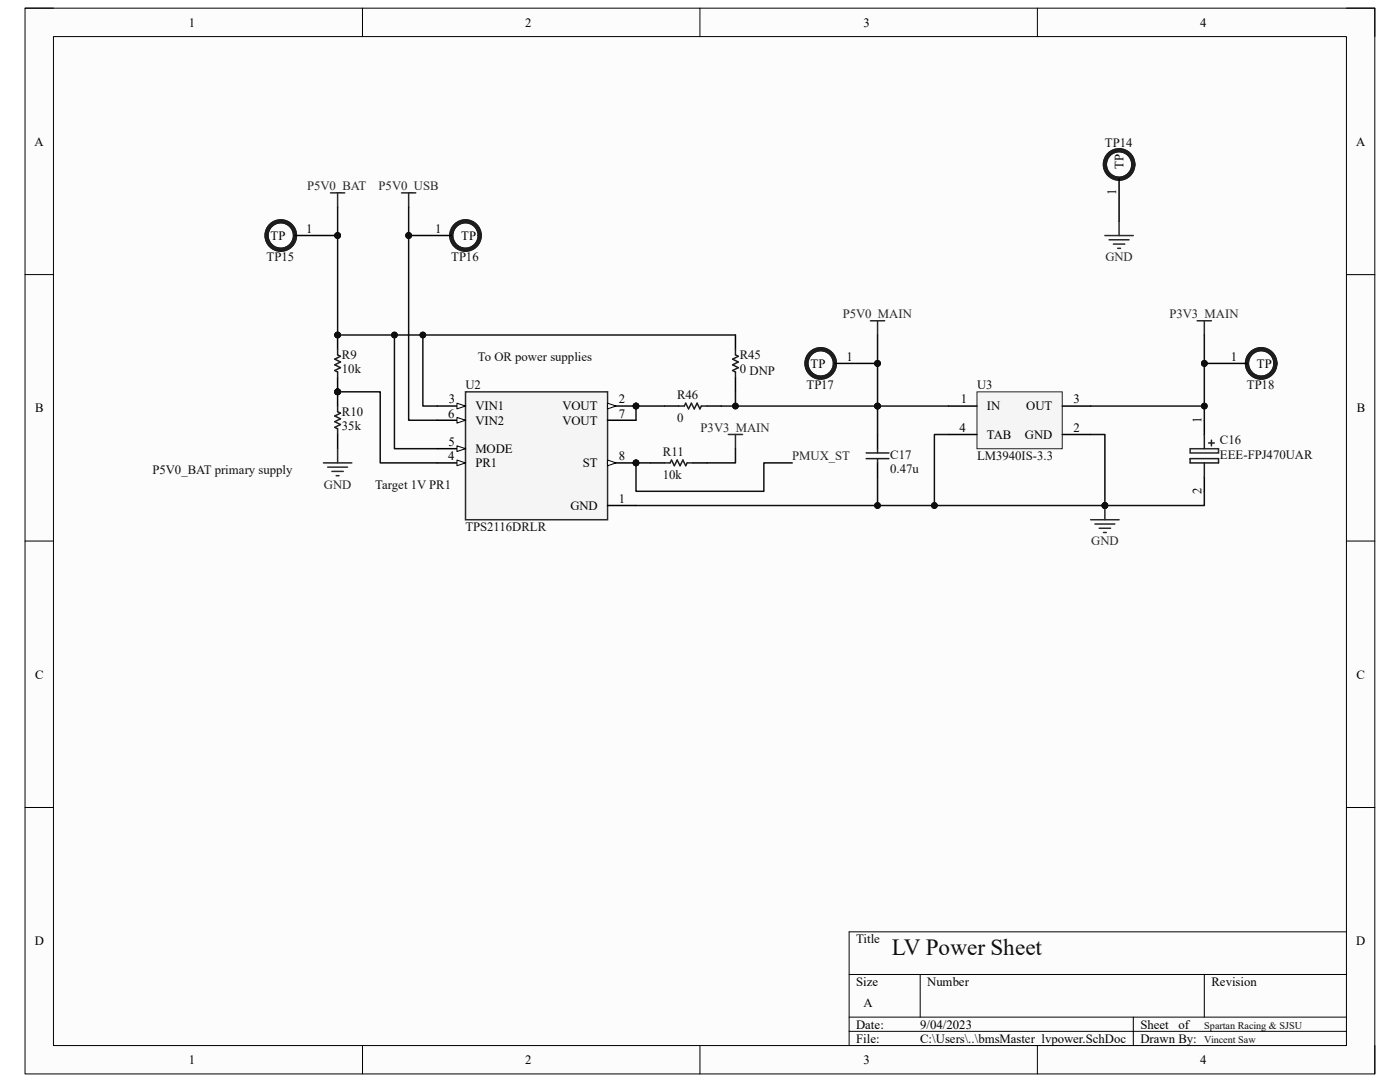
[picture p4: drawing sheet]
<svg xmlns="http://www.w3.org/2000/svg" width="279mm" height="216mm" viewBox="0 0 279 216" stroke-linecap="round" stroke-linejoin="round" font-family="sans-serif">
<path d="M5 1.6h269.4v212.7h-269.4z" fill-rule="evenodd" fill="#fcfcfc"/>
<path d="M5 1.6h269.4v212.7h-269.4z" fill="none" stroke="#000" stroke-width=".2"/>
<path d="M10.7 7.3h258v201.3h-258z" fill-rule="evenodd" fill="#fcfcfc"/>
<g fill="none" stroke="#000" stroke-width=".2">
<path d="M5 1.6h5.7M10.7 7.3h258v201.3h-258zM72.3 1.6v5.7M139.7 1.6v5.7M207 1.6v5.7M268.7 1.6h5.7v5.7M5 54.8h5.7M268.7 54.8h5.7M5 108h5.7M268.7 108h5.7M5 161.1h5.7M268.7 161.1h5.7"/>
<path d="M169.5 194.4h99.2M183.6 194.4v8.6M240.3 194.4v8.6M268.7 185.9h-99.2v22.7M72.3 208.6v5.7M139.7 208.6v5.7M169.5 203h99.2M169.5 205.8h99.2M207 208.6v5.7M226.2 203v5.6M274.4 208.6v5.7"/>
</g>
<path d="M217.7 103.7h5.6M218.5 104.6h4M219.4 105.4h2.2M220.2 106.3h.6M220.5 100.9v2.8" fill="none" stroke="#262626" stroke-width=".3"/>
<circle cx="220.5" cy="100.9" r=".57" fill="#0e0e0e"/>
<circle cx="220.5" cy="100.9" r=".57" fill="none" stroke="#0e0e0e" stroke-width=".2"/>
<path d="M66 38.5h2.8M67.4 38.5v2.8M80.1 38.5h2.9M81.6 38.5v2.8M238.9 64h2.9M240.3 64v2.8" fill="none" stroke="#262626" stroke-width=".3"/>
<path d="M195 78.2h17v11.3h-17z" fill-rule="evenodd" fill="#f5f5f5"/>
<path d="M195 78.2h17v11.3h-17z" fill="none" stroke="#262626" stroke-width=".2"/>
<path d="M175.1 86.7v2.8M175.1 92.4v2.8M189.3 81h5.7M189.3 86.7h5.7M212 81h5.7M212 86.7h5.7" fill="none" stroke="#000" stroke-width=".3"/>
<path d="M172.9 90.4h4.5M172.9 91.5h4.5M175.1 89.5v.9M175.1 91.5v.9" fill="none" stroke="#1c1c1c" stroke-width=".3"/>
<path d="M173.7 64h2.9M175.1 64v2.8" fill="none" stroke="#262626" stroke-width=".3"/>
<circle cx="67.4" cy="66.8" r=".57" fill="#0e0e0e"/>
<circle cx="67.4" cy="66.8" r=".57" fill="none" stroke="#0e0e0e" stroke-width=".2"/>
<circle cx="67.4" cy="78.2" r=".57" fill="#0e0e0e"/>
<circle cx="67.4" cy="78.2" r=".57" fill="none" stroke="#0e0e0e" stroke-width=".2"/>
<path d="M67.4 66.8v2.9" fill="none" stroke="#000" stroke-width=".3"/>
<circle cx="67.4" cy="66.8" r=".57" fill="#0e0e0e"/>
<circle cx="67.4" cy="66.8" r=".57" fill="none" stroke="#0e0e0e" stroke-width=".2"/>
<path d="M67.4 75.4v2.8" fill="none" stroke="#000" stroke-width=".3"/>
<circle cx="67.4" cy="78.2" r=".57" fill="#0e0e0e"/>
<circle cx="67.4" cy="78.2" r=".57" fill="none" stroke="#0e0e0e" stroke-width=".2"/>
<path d="M67.4 69.7v1.1l.5 .3-1.1 .6 1.1 .5-1.1 .6 1.1 .6-1.1 .5 .6 .3v1.2" fill="none" stroke="#1c1c1c" stroke-width=".3"/>
<circle cx="67.4" cy="78.2" r=".57" fill="#0e0e0e"/>
<circle cx="67.4" cy="78.2" r=".57" fill="none" stroke="#0e0e0e" stroke-width=".2"/>
<path d="M67.4 78.2v2.8" fill="none" stroke="#000" stroke-width=".3"/>
<circle cx="67.4" cy="78.2" r=".57" fill="#0e0e0e"/>
<circle cx="67.4" cy="78.2" r=".57" fill="none" stroke="#0e0e0e" stroke-width=".2"/>
<path d="M67.4 86.7v2.8M129.8 92.4h2.8M138.3 92.4h2.8" fill="none" stroke="#000" stroke-width=".3"/>
<path d="M67.4 81v1.2l.5 .2-1.1 .6 1.1 .6-1.1 .5 1.1 .6-1.1 .6 .6 .3v1.1M132.6 92.4h1.1l.3-.6 .6 1.1 .5-1.1 .6 1.1 .6-1.1 .5 1.1 .3-.5h1.2" fill="none" stroke="#1c1c1c" stroke-width=".3"/>
<path d="M64.5 92.4h5.7M65.4 93.2h4M66.2 94.1h2.3M67.1 94.9h.6M67.4 89.5v2.9M145.4 86.7h2.8M146.8 86.7v2.8" fill="none" stroke="#262626" stroke-width=".3"/>
<circle cx="67.4" cy="47" r=".57" fill="#0e0e0e"/>
<circle cx="67.4" cy="47" r=".57" fill="none" stroke="#0e0e0e" stroke-width=".2"/>
<g fill="none" stroke="#1c1c1c" stroke-width=".85">
<circle cx="56" cy="47" r="2.83"/>
<circle cx="56" cy="47" r="2.84"/>
</g>
<path d="M58.9 47h8.5" fill="none" stroke="#000" stroke-width=".3"/>
<circle cx="67.4" cy="47" r=".57" fill="#0e0e0e"/>
<circle cx="67.4" cy="47" r=".57" fill="none" stroke="#0e0e0e" stroke-width=".2"/>
<circle cx="81.6" cy="47" r=".57" fill="#0e0e0e"/>
<circle cx="81.6" cy="47" r=".57" fill="none" stroke="#0e0e0e" stroke-width=".2"/>
<g fill="none" stroke="#1c1c1c" stroke-width=".85">
<circle cx="92.9" cy="47" r="2.83"/>
<circle cx="92.9" cy="47" r="2.84"/>
</g>
<path d="M81.6 47h8.5" fill="none" stroke="#000" stroke-width=".3"/>
<circle cx="81.6" cy="47" r=".57" fill="#0e0e0e"/>
<circle cx="81.6" cy="47" r=".57" fill="none" stroke="#0e0e0e" stroke-width=".2"/>
<circle cx="175.1" cy="72.5" r=".57" fill="#0e0e0e"/>
<circle cx="175.1" cy="72.5" r=".57" fill="none" stroke="#0e0e0e" stroke-width=".2"/>
<g fill="none" stroke="#1c1c1c" stroke-width=".85">
<circle cx="163.8" cy="72.5" r="2.84"/>
<circle cx="163.8" cy="72.5" r="2.83"/>
</g>
<path d="M166.6 72.5h8.5" fill="none" stroke="#000" stroke-width=".3"/>
<circle cx="175.1" cy="72.5" r=".57" fill="#0e0e0e"/>
<circle cx="175.1" cy="72.5" r=".57" fill="none" stroke="#0e0e0e" stroke-width=".2"/>
<circle cx="240.4" cy="72.5" r=".57" fill="#0e0e0e"/>
<circle cx="240.4" cy="72.5" r=".57" fill="none" stroke="#0e0e0e" stroke-width=".2"/>
<g fill="none" stroke="#1c1c1c" stroke-width=".85">
<circle cx="251.7" cy="72.5" r="2.84"/>
<circle cx="251.7" cy="72.5" r="2.83"/>
</g>
<path d="M240.3 72.5h8.6" fill="none" stroke="#000" stroke-width=".3"/>
<circle cx="240.4" cy="72.5" r=".57" fill="#0e0e0e"/>
<circle cx="240.4" cy="72.5" r=".57" fill="none" stroke="#0e0e0e" stroke-width=".2"/>
<g fill="none" stroke="#1c1c1c" stroke-width=".85">
<circle cx="223.3" cy="32.8" r="2.84"/>
<circle cx="223.3" cy="32.8" r="2.83"/>
</g>
<path d="M223.3 35.7v8.5" fill="none" stroke="#000" stroke-width=".3"/>
<path d="M220.5 47h5.7M221.4 47.8h3.9M222.2 48.7h2.3M223.1 49.6h.5M223.3 44.2v2.8" fill="none" stroke="#262626" stroke-width=".3"/>
<path d="M237.5 89.5h5.7v.9h-5.7z" fill-rule="evenodd" fill="#f5f5f5"/>
<path d="M237.5 89.5h5.7v.9h-5.7z" fill="none" stroke="#262626" stroke-width=".3"/>
<path d="M146.8 66.8v2.9M146.8 75.4v2.8M132.6 81h2.8M141.1 81h2.8M240.3 83.9v2.8M240.3 95.2v2.8" fill="none" stroke="#000" stroke-width=".3"/>
<path d="M146.8 69.7v1.1l.5 .3-1.1 .6 1.1 .5-1.1 .6 1.1 .6-1.1 .5 .6 .3v1.2M135.4 81h1.2l.2-.5 .6 1.1 .6-1.1 .6 1.1 .5-1.1 .6 1.1 .3-.6h1.1M237.5 91.5h5.7v.9h-5.7zM240.3 86.7v2.8M240.3 92.4v2.8M241.2 88.4h1.1M241.8 87.8v1.2" fill="none" stroke="#1c1c1c" stroke-width=".3"/>
<path d="M189.3 86.7h-2.8v14.2" fill="none" stroke="#0e0e0e" stroke-width=".3"/>
<circle cx="186.5" cy="100.9" r=".57" fill="#0e0e0e"/>
<circle cx="186.5" cy="100.9" r=".57" fill="none" stroke="#0e0e0e" stroke-width=".2"/>
<path d="M217.7 86.7h2.8v14.2" fill="none" stroke="#0e0e0e" stroke-width=".3"/>
<circle cx="220.5" cy="100.9" r=".57" fill="#0e0e0e"/>
<circle cx="220.5" cy="100.9" r=".57" fill="none" stroke="#0e0e0e" stroke-width=".2"/>
<path d="M175.1 81v5.7" fill="none" stroke="#0e0e0e" stroke-width=".3"/>
<circle cx="175.1" cy="81" r=".57" fill="#0e0e0e"/>
<circle cx="175.1" cy="81" r=".57" fill="none" stroke="#0e0e0e" stroke-width=".2"/>
<path d="M175.1 66.8v14.2" fill="none" stroke="#0e0e0e" stroke-width=".3"/>
<circle cx="175.1" cy="81" r=".57" fill="#0e0e0e"/>
<circle cx="175.1" cy="81" r=".57" fill="none" stroke="#0e0e0e" stroke-width=".2"/>
<circle cx="175.1" cy="72.5" r=".57" fill="#0e0e0e"/>
<circle cx="175.1" cy="72.5" r=".57" fill="none" stroke="#0e0e0e" stroke-width=".2"/>
<path d="M175.1 81h14.2" fill="none" stroke="#0e0e0e" stroke-width=".3"/>
<circle cx="175.1" cy="81" r=".57" fill="#0e0e0e"/>
<circle cx="175.1" cy="81" r=".57" fill="none" stroke="#0e0e0e" stroke-width=".2"/>
<path d="M126.9 81v2.9" fill="none" stroke="#0e0e0e" stroke-width=".3"/>
<circle cx="126.9" cy="81" r=".57" fill="#0e0e0e"/>
<circle cx="126.9" cy="81" r=".57" fill="none" stroke="#0e0e0e" stroke-width=".2"/>
<path d="M81.6 41.3v42.6h5.6" fill="none" stroke="#0e0e0e" stroke-width=".3"/>
<circle cx="81.6" cy="47" r=".57" fill="#0e0e0e"/>
<circle cx="81.6" cy="47" r=".57" fill="none" stroke="#0e0e0e" stroke-width=".2"/>
<path d="M67.4 78.2h8.5v14.2h11.3" fill="none" stroke="#0e0e0e" stroke-width=".3"/>
<circle cx="67.4" cy="78.2" r=".57" fill="#0e0e0e"/>
<circle cx="67.4" cy="78.2" r=".57" fill="none" stroke="#0e0e0e" stroke-width=".2"/>
<path d="M78.7 66.8v22.7h8.5" fill="none" stroke="#0e0e0e" stroke-width=".3"/>
<circle cx="78.7" cy="66.8" r=".57" fill="#0e0e0e"/>
<circle cx="78.7" cy="66.8" r=".57" fill="none" stroke="#0e0e0e" stroke-width=".2"/>
<path d="M126.9 100.9h48.2" fill="none" stroke="#0e0e0e" stroke-width=".3"/>
<circle cx="175.1" cy="100.9" r=".57" fill="#0e0e0e"/>
<circle cx="175.1" cy="100.9" r=".57" fill="none" stroke="#0e0e0e" stroke-width=".2"/>
<path d="M175.1 95.2v5.7h45.4" fill="none" stroke="#0e0e0e" stroke-width=".3"/>
<circle cx="175.1" cy="100.9" r=".57" fill="#0e0e0e"/>
<circle cx="175.1" cy="100.9" r=".57" fill="none" stroke="#0e0e0e" stroke-width=".2"/>
<circle cx="186.5" cy="100.9" r=".57" fill="#0e0e0e"/>
<circle cx="186.5" cy="100.9" r=".57" fill="none" stroke="#0e0e0e" stroke-width=".2"/>
<circle cx="220.5" cy="100.9" r=".57" fill="#0e0e0e"/>
<circle cx="220.5" cy="100.9" r=".57" fill="none" stroke="#0e0e0e" stroke-width=".2"/>
<path d="M126.9 92.4v5.6h25.5v-5.6h5.7M146.8 89.5v2.9h-5.7" fill="none" stroke="#0e0e0e" stroke-width=".3"/>
<circle cx="126.9" cy="92.4" r=".57" fill="#0e0e0e"/>
<circle cx="126.9" cy="92.4" r=".57" fill="none" stroke="#0e0e0e" stroke-width=".2"/>
<path d="M126.9 92.4h2.9" fill="none" stroke="#0e0e0e" stroke-width=".3"/>
<circle cx="126.9" cy="92.4" r=".57" fill="#0e0e0e"/>
<circle cx="126.9" cy="92.4" r=".57" fill="none" stroke="#0e0e0e" stroke-width=".2"/>
<path d="M67.4 41.3v25.5h17v14.2h2.8" fill="none" stroke="#0e0e0e" stroke-width=".3"/>
<circle cx="67.4" cy="47" r=".57" fill="#0e0e0e"/>
<circle cx="67.4" cy="47" r=".57" fill="none" stroke="#0e0e0e" stroke-width=".2"/>
<circle cx="67.4" cy="66.8" r=".57" fill="#0e0e0e"/>
<circle cx="67.4" cy="66.8" r=".57" fill="none" stroke="#0e0e0e" stroke-width=".2"/>
<circle cx="78.7" cy="66.8" r=".57" fill="#0e0e0e"/>
<circle cx="78.7" cy="66.8" r=".57" fill="none" stroke="#0e0e0e" stroke-width=".2"/>
<circle cx="84.4" cy="66.8" r=".57" fill="#0e0e0e"/>
<circle cx="84.4" cy="66.8" r=".57" fill="none" stroke="#0e0e0e" stroke-width=".2"/>
<path d="M240.3 66.8v14.2h-22.6" fill="none" stroke="#0e0e0e" stroke-width=".3"/>
<circle cx="240.4" cy="81" r=".57" fill="#0e0e0e"/>
<circle cx="240.4" cy="81" r=".57" fill="none" stroke="#0e0e0e" stroke-width=".2"/>
<circle cx="240.4" cy="72.5" r=".57" fill="#0e0e0e"/>
<circle cx="240.4" cy="72.5" r=".57" fill="none" stroke="#0e0e0e" stroke-width=".2"/>
<path d="M240.3 81v2.9" fill="none" stroke="#0e0e0e" stroke-width=".3"/>
<circle cx="240.4" cy="81" r=".57" fill="#0e0e0e"/>
<circle cx="240.4" cy="81" r=".57" fill="none" stroke="#0e0e0e" stroke-width=".2"/>
<path d="M240.3 98v2.9h-19.8" fill="none" stroke="#0e0e0e" stroke-width=".3"/>
<circle cx="220.5" cy="100.9" r=".57" fill="#0e0e0e"/>
<circle cx="220.5" cy="100.9" r=".57" fill="none" stroke="#0e0e0e" stroke-width=".2"/>
<path d="M143.9 81h31.2" fill="none" stroke="#0e0e0e" stroke-width=".3"/>
<circle cx="146.8" cy="81" r=".57" fill="#0e0e0e"/>
<circle cx="146.8" cy="81" r=".57" fill="none" stroke="#0e0e0e" stroke-width=".2"/>
<circle cx="175.1" cy="81" r=".57" fill="#0e0e0e"/>
<circle cx="175.1" cy="81" r=".57" fill="none" stroke="#0e0e0e" stroke-width=".2"/>
<path d="M126.9 81h5.7" fill="none" stroke="#0e0e0e" stroke-width=".3"/>
<circle cx="126.9" cy="81" r=".57" fill="#0e0e0e"/>
<circle cx="126.9" cy="81" r=".57" fill="none" stroke="#0e0e0e" stroke-width=".2"/>
<path d="M146.8 78.2v2.8" fill="none" stroke="#0e0e0e" stroke-width=".3"/>
<circle cx="146.8" cy="81" r=".57" fill="#0e0e0e"/>
<circle cx="146.8" cy="81" r=".57" fill="none" stroke="#0e0e0e" stroke-width=".2"/>
<path d="M84.4 66.8h62.4" fill="none" stroke="#0e0e0e" stroke-width=".3"/>
<circle cx="84.4" cy="66.8" r=".57" fill="#0e0e0e"/>
<circle cx="84.4" cy="66.8" r=".57" fill="none" stroke="#0e0e0e" stroke-width=".2"/>
<circle cx="126.9" cy="81" r=".57" fill="#0e0e0e"/>
<circle cx="126.9" cy="81" r=".57" fill="none" stroke="#0e0e0e" stroke-width=".2"/>
<circle cx="126.9" cy="92.4" r=".57" fill="#0e0e0e"/>
<circle cx="126.9" cy="92.4" r=".57" fill="none" stroke="#0e0e0e" stroke-width=".2"/>
<path d="M92.9 78.2h28.4v25.5h-28.4z" fill-rule="evenodd" fill="#f5f5f5"/>
<path d="M92.9 78.2h28.4v25.5h-28.4z" fill="none" stroke="#262626" stroke-width=".3"/>
<path d="M87.2 81h5.7" fill="none" stroke="#000" stroke-width=".3"/>
<path d="M91.2 80.5l1.7 .5-1.7 .6z" fill="#fbfbfb"/>
<path d="M91.2 80.5l1.7 .5-1.7 .6z" fill="none" stroke="#000" stroke-width=".2"/>
<path d="M87.2 83.9h5.7" fill="none" stroke="#000" stroke-width=".3"/>
<path d="M91.2 83.3l1.7 .6-1.7 .5z" fill="#fbfbfb"/>
<path d="M91.2 83.3l1.7 .6-1.7 .5z" fill="none" stroke="#000" stroke-width=".2"/>
<path d="M87.2 89.5h5.7" fill="none" stroke="#000" stroke-width=".3"/>
<path d="M91.2 89l1.7 .5-1.7 .6z" fill="#fbfbfb"/>
<path d="M91.2 89l1.7 .5-1.7 .6z" fill="none" stroke="#000" stroke-width=".2"/>
<path d="M87.2 92.4h5.7" fill="none" stroke="#000" stroke-width=".3"/>
<path d="M91.2 91.8l1.7 .6-1.7 .5z" fill="#fbfbfb"/>
<path d="M91.2 91.8l1.7 .6-1.7 .5z" fill="none" stroke="#000" stroke-width=".2"/>
<path d="M121.3 81h5.6" fill="none" stroke="#000" stroke-width=".3"/>
<path d="M121.3 80.5l1.7 .5-1.7 .6z" fill="#fbfbfb"/>
<path d="M121.3 80.5l1.7 .5-1.7 .6z" fill="none" stroke="#000" stroke-width=".2"/>
<circle cx="126.9" cy="81" r=".57" fill="#0e0e0e"/>
<circle cx="126.9" cy="81" r=".57" fill="none" stroke="#0e0e0e" stroke-width=".2"/>
<path d="M121.3 83.9h5.6M121.3 92.4h5.6" fill="none" stroke="#000" stroke-width=".3"/>
<path d="M121.3 91.8l1.7 .6-1.7 .5z" fill="#fbfbfb"/>
<path d="M121.3 91.8l1.7 .6-1.7 .5z" fill="none" stroke="#000" stroke-width=".2"/>
<circle cx="126.9" cy="92.4" r=".57" fill="#0e0e0e"/>
<circle cx="126.9" cy="92.4" r=".57" fill="none" stroke="#0e0e0e" stroke-width=".2"/>
<path d="M121.3 100.9h5.6" fill="none" stroke="#000" stroke-width=".3"/>
<text font-size="4.6" fill="#0e0e0e" x="178" y="190.6">LV Power Sheet</text>
<g font-size="2.5">
<text x="37.7" y="5.3">1</text>
<text x="104.8" y="5.3">2</text>
<text x="172.3" y="5.3">3</text>
<text x="239.5" y="5.3">4</text>
<text x="6.9" y="29.1">A</text>
<text x="270.6" y="29.1">A</text>
<text x="224.2" y="33.7" transform="rotate(-90 224.2 33.7)">TP</text>
<text x="222.8" y="38.9" transform="rotate(-90 222.8 38.9)">1</text>
<text x="54" y="47.9">TP</text>
<text x="61.1" y="46.4">1</text>
<text x="86.8" y="46.4">1</text>
<text x="92" y="47.9">TP</text>
<text x="168.9" y="72">1</text>
<text x="245.6" y="72">1</text>
<text x="161.8" y="73.4">TP</text>
<text x="250.8" y="73.4">TP</text>
<text x="7" y="82.3">B</text>
<text x="89.5" y="83.3">6</text>
<text x="89.6" y="80.5">3</text>
<text x="94.9" y="81.9">VIN1</text>
<text x="112.2" y="81.9">VOUT</text>
<text x="123.5" y="80.5">2</text>
<text x="123.5" y="83.3">7</text>
<text x="191.7" y="80.5">1</text>
<text x="197" y="81.9">IN</text>
<text x="204.8" y="81.9">OUT</text>
<text x="214.2" y="80.5">3</text>
<text x="270.8" y="82.3">B</text>
<text x="89.5" y="89">5</text>
<text x="94.9" y="84.7">VIN2</text>
<text x="112.2" y="84.7">VOUT</text>
<text x="191.5" y="86.1">4</text>
<text x="197" y="87.5">TAB</text>
<text x="204.6" y="87.5">GND</text>
<text x="214.2" y="86.1">2</text>
<text x="239.8" y="84.4" transform="rotate(-90 239.8 84.4)">1</text>
<text x="89.5" y="91.8">4</text>
<text x="94.9" y="90.4">MODE</text>
<text x="94.9" y="93.2">PR1</text>
<text x="116.3" y="93.2">ST</text>
<text x="123.5" y="91.8">8</text>
<text x="113.8" y="101.7">GND</text>
<text x="123.5" y="100.3">1</text>
<text x="239.8" y="98.6" transform="rotate(-90 239.8 98.6)">2</text>
<text x="7" y="135.4">C</text>
<text x="270.7" y="135.4">C</text>
<text x="6.9" y="188.6">D</text>
<text x="170.9" y="188.2">Title</text>
<text x="270.7" y="188.6">D</text>
<text x="170.9" y="196.7">Size</text>
<text x="185" y="196.7">Number</text>
<text x="241.8" y="196.7">Revision</text>
<text x="172.3" y="201">A</text>
<text x="170.9" y="205.2">Date:</text>
<text x="170.9" y="208.1">File:</text>
<text x="183.6" y="205.2">9/04/2023</text>
<text x="183.7" y="208.1">C:\Users\..\bmsMaster_lvpower.SchDoc</text>
<text x="227.6" y="205.2">Sheet</text>
<text x="227.6" y="208.1">Drawn By:</text>
<text x="235.2" y="205.2">of</text>
<text x="37.7" y="212.3">1</text>
<text x="104.8" y="212.3">2</text>
<text x="172.3" y="212.3">3</text>
<text x="239.5" y="212.3">4</text>
</g>
<g font-size="2.5" fill="#0e0e0e">
<text x="220.5" y="29.4">TP14</text>
<text x="53.2" y="52.1">TP15</text>
<text x="90" y="52.1">TP16</text>
<text x="68.2" y="71.7">R9</text>
<text x="95.4" y="72">To OR power supplies</text>
<text x="147.6" y="71.7">R45</text>
<text x="68.2" y="74.5">10k</text>
<text x="92.9" y="77.6">U2</text>
<text x="147.6" y="74.5">0 DNP</text>
<text x="161" y="77.6">TP17</text>
<text x="195" y="77.6">U3</text>
<text x="248.8" y="77.6">TP18</text>
<text x="68.2" y="83">R10</text>
<text x="135.1" y="79.6">R46</text>
<text x="68.2" y="85.9">35k</text>
<text x="135.1" y="84.2">0</text>
<text x="243.5" y="88.7">C16</text>
<text x="30.4" y="94.7">P5V0_BAT primary supply</text>
<text x="132.3" y="95.5">10k</text>
<text x="132.3" y="91">R11</text>
<text x="177.7" y="94.4">0.47u</text>
<text x="177.7" y="91.5">C17</text>
<text x="195" y="91.8">LM3940IS-3.3</text>
<text x="243.5" y="91.5">EEE-FPJ470UAR</text>
<text x="74.9" y="97.5">Target 1V PR1</text>
<text x="92.9" y="106">TPS2116DRLR</text>
</g>
<g font-size="2.5" fill="#262626">
<text x="61.3" y="37.9">P5V0_BAT</text>
<text x="75.6" y="37.9">P5V0_USB</text>
<text x="220.6" y="52.1">GND</text>
<text x="168.2" y="63.5">P5V0_MAIN</text>
<text x="233.4" y="63.5">P3V3_MAIN</text>
<text x="139.8" y="86.1">P3V3_MAIN</text>
<text x="158.1" y="91.8">PMUX_ST</text>
<text x="64.6" y="97.5">GND</text>
<text x="217.8" y="108.8">GND</text>
</g>
<g font-size="2" fill="#0e0e0e">
<text x="240.3" y="205.4">Spartan Racing &amp; SJSU</text>
<text x="240.3" y="208.2">Vincent Saw</text>
</g>
</svg>
